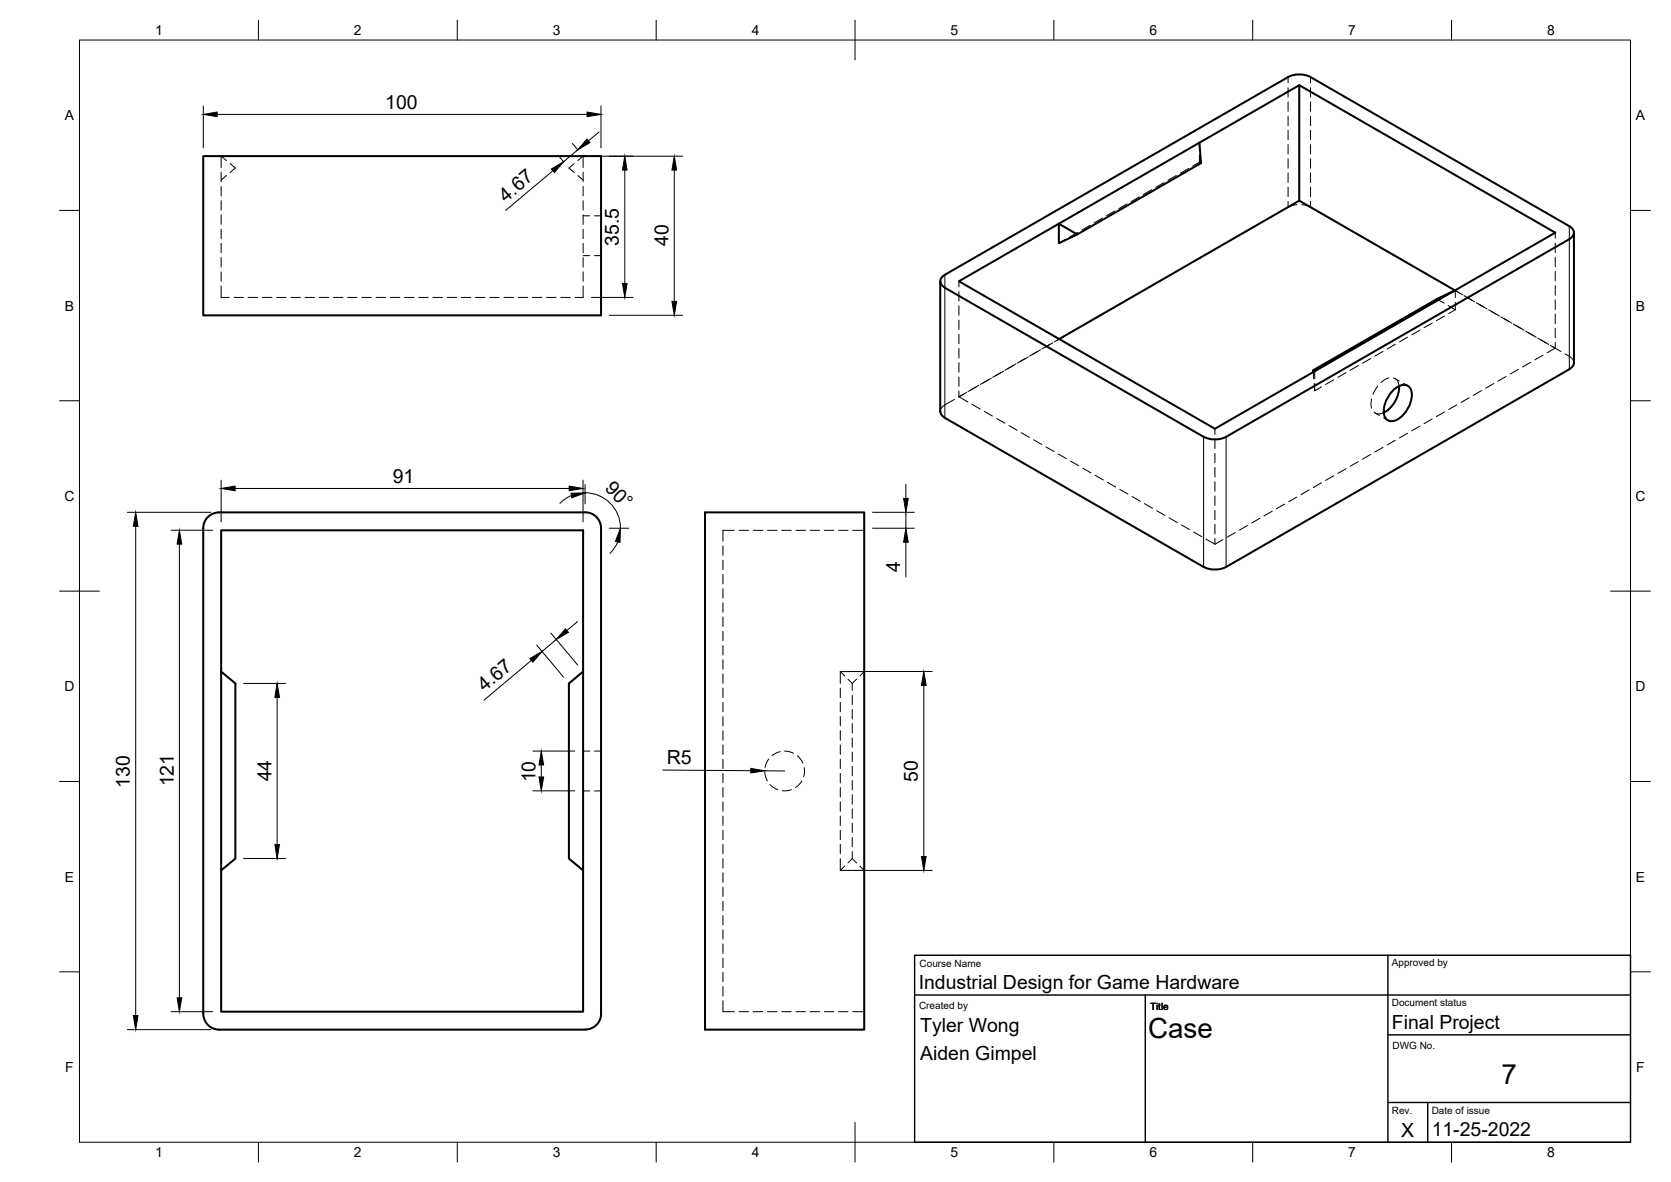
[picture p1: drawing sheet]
<svg xmlns="http://www.w3.org/2000/svg" width="420mm" height="297mm" viewBox="0 0 420 297" stroke-linecap="round" stroke-linejoin="round" font-family="sans-serif">
<!-- layer: Hidden -->
<g fill="none" stroke="#000" stroke-width=".25">
<path d="M301.6 35.9v1.8M301.6 38.9v1.9M55.6 43.3v2.4M55.6 46.9v2.3M55.6 50.4v2.4M55.6 54v2.4M55.6 57.6v2.4M56.9 40.4l-1.3-1.2v2.9M56.9 44.1l-1.3 1.1M57.8 41.1l1.4 1.1-1.4 1.2M144.4 41.1l-1.4 1.1 1.4 1.2M145.3 40.4l1.3-1.2v2.9"/>
<path d="M145.3 44.1l1.3 1.1M146.6 43.3v2.4M146.6 46.9v2.3M146.6 50.4v2.4M146.6 54v2.4M146.6 57.6v2.4M146.6 54.2h1.7M149.5 54.2h1.6M271 58.4l-2.1 1.2M274.1 56.6l-2.1 1.2M277.2 54.8l-2.1 1.2M280.3 53l-2.1 1.2"/>
<path d="M283.4 51.3l-2.1 1.1M286.5 49.5l-2.1 1.2M289.6 47.7l-2.1 1.2M292.7 45.9l-2.1 1.2M295.8 44.1l-2.1 1.2M298.9 42.3l-2.1 1.2M301.6 40.8l.4 .2M301.6 40.8l-1.7 .9M311.2 59.4l-2.1 1.2M314.3 57.6l-2.1 1.2M317.4 55.8l-2.1 1.2M320.4 54l-2 1.2"/>
<path d="M326.1 51.4l-1.8 .5-2.8 1.6M327.3 51.4l1.3 .3 2 1M331.6 53.3l2.1 1.2M334.7 55.1l2.1 1.1M337.8 56.8l2.1 1.2M340.9 58.6l2.1 1.2M391.1 58.5v1.4M55.6 71.9v2.8h2M55.6 61.2v2.3M55.6 64.7v2.4M55.6 68.3v2.4M58.8 74.7h2.4"/>
<path d="M62.4 74.7h2.4M66 74.7h2.4M69.6 74.7h2.3M73.1 74.7h2.4M76.7 74.7h2.4M80.3 74.7h2.4M83.8 74.7h2.4M87.4 74.7h2.4M91 74.7h2.4M94.6 74.7h2.3M98.1 74.7h2.4M101.7 74.7h2.4"/>
<path d="M105.3 74.7h2.4M108.9 74.7h2.3M112.4 74.7h2.4M116 74.7h2.4M119.6 74.7h2.4M123.1 74.7h2.4M126.7 74.7h2.4M130.3 74.7h2.4M133.9 74.7h2.3M137.4 74.7h2.4M141 74.7h2.4M146.6 61.2v2.3"/>
<path d="M146.6 64.7v2.4M146.6 68.3v2.4M146.6 71.9v2.8h-2M146.6 64.2h1.7M149.5 64.2h1.6M241.1 70.7v1.4M241.1 73.3v2.4M241.1 76.9v2.3M267.9 60.2l-1.7 .9M277.1 79l-2.1 1.2M280.2 77.2l-2 1.2M283.3 75.4l-2.1 1.2"/>
<path d="M286.4 73.6l-2.1 1.2M289.5 71.9l-2.1 1.2M292.6 70.1l-2.1 1.2M295.7 68.3l-2.1 1.2M298.8 66.5l-2.1 1.2M301.9 64.7l-2.1 1.2M305 63l-2.1 1.1M308.1 61.2l-2.1 1.2M344 60.4l2.1 1.2M347.1 62.2l2 1.2M350.2 64l2.1 1.2M353.3 65.8l2 1.2"/>
<path d="M356.4 67.5l2 1.2M359.5 69.3l2 1.2M361.3 75.1l1.8 1.1M362.6 71.1l2 1.2M363.2 79.4l-2 1.2M364.1 76.8l1.8 1M365.7 72.9l2 1.2M365.8 73l1.3 .7M365.9 72.9v1.9M365.9 76v1.8M365.9 77.8l-1.6 1M368.1 74.3l2.1 1.2"/>
<path d="M368.8 74.7l2 1.2M371.2 76.1l2.7 1.5M374.3 77.9l2.1 1.1M374.9 78.2l2.1 1.2M377.4 79.6l2.7 1.6M391.1 61.1v2.3M391.1 64.7v2.3M391.1 68.2v2.4M391.1 71.8v2.4M391.1 75.4v2.4M391.1 78.9v2.4M241.1 99.7l2.3 1.3"/>
<path d="M241.1 80.4v2.4M241.1 84v2.4M241.1 87.6v2.4M241.1 91.2v2.3M241.1 94.7v2.4M241.1 98.3v1.4M242.4 99l-1.3 .7M243.1 98.6l-2.1 1.2M245.5 97.2l-2.1 1.2M246.1 96.8l-2 1.2M248.6 95.4l-2.1 1.2M249.3 95l-2.1 1.2"/>
<path d="M251.7 93.6l-2.1 1.2M252.3 93.3l-2 1.2M254.8 91.8l-2.1 1.3M255.4 91.5l-2 1.2M257.9 90.1l-2.1 1.2M258.5 89.7l-2 1.2M260.9 88.3l-2 1.2M261.6 87.9l-2 1.2M264 86.5l-2 1.2M264.7 86.1l-2 1.2M266.3 85.2l-1.2 .7M267.8 84.3l-2 1.2"/>
<path d="M270.9 82.6l-2 1.1M274 80.8l-2.1 1.2M330.2 93.5l.1 1.8M330.4 96.4l.2 1.8M330.6 96.3v1.9l1.7-1M330.6 93.3v1.9M335.4 95.4l-2.1 1.2M338.5 93.6l-2.1 1.2M341.5 91.9l-2 1.2M344.7 90.1l-2.1 1.2M346.4 97l-1.2 2.1M347.7 88.3l-2 1.2"/>
<path d="M349.2 95l-1.2 .5-.8 .6M350.4 95l1 .7 .4 1.3M350.8 95.1l1 .6M350.8 86.5l-2 1.2M352.9 96.3l1 .7M353.9 84.7l-2 1.2M357 83l-2 1.1M360.1 81.2l-2 1.2M369.4 100l-2.1 1.1M372.5 98.2l-2.1 1.2M375.6 96.4l-2.1 1.2M378.7 94.6l-2.1 1.2"/>
<path d="M380.5 81.4l2.1 1.2M381.1 81.8l2.1 1.2M381.8 92.8l-2.1 1.2M383.6 83.2l2.7 1.6M384.9 91l-2.1 1.2M386.7 85l2 1.2M387.3 85.4l2.1 1.2M388 89.2l-2.1 1.2M389.8 86.8l1.3 .7M390.4 87.2l2.1 1.1M391.1 82.5v2.4M391.1 86.1v1.4"/>
<path d="M391.1 87.5l-2.1 1.2M393.5 88.9l1.7 1.1 .6 1.2M240 100.4l-2.8 1.6-.5 .5-.3 .9M244.4 101.6l2.1 1.2M247.5 103.4l2.1 1.2M250.6 105.2l2.1 1.1M253.7 106.9l2.1 1.2M256.8 108.7l2 1.2M259.9 110.5l2 1.2M263 112.3l2 1.2M266.1 114.1l2 1.2M269.2 115.9l2 1.2"/>
<path d="M272.3 117.7l2 1.1M275.4 119.4l2 1.2M305.5 107.7v1.5M305.5 110.3v2.4M305.5 113.9v2.4M305.5 117.5v2.4M335.4 119.6l-2.1 1.1M338.5 117.8l-2.1 1.2M341.5 116l-2 1.2M344.7 114.2l-2.1 1.2M344.9 100.2l-.2 1.5 .2 .9M345.5 103.6l1.1 .4 1.3-.3"/>
<path d="M345.8 103.8l1 .6M347.7 112.4l-2 1.2M347.9 105l1.1 .6M350.8 110.6l-2 1.2M353.9 108.9l-2 1.2M357 107.1l-2 1.2M360.1 105.3l-2 1.2M363.2 103.5l-2 1.2M366.3 101.7l-2 1.2M181.8 137.2v2.4M184.6 133.3h-2.8v2.7M185.8 133.3h2.4"/>
<path d="M189.4 133.3h2.4M193 133.3h2.4M196.6 133.3h2.3M200.1 133.3h2.4M203.7 133.3h2.4M207.3 133.3h2.4M210.9 133.3h2.3M214.4 133.3h2.9M278.4 121.2l2.1 1.2M281.6 123l2 1.2M284.6 124.8l2.1 1.2M287.7 126.6l2.1 1.1"/>
<path d="M290.8 128.3l2.1 1.2M293.9 130.1l2.1 1.2M297 131.9l2.1 1.2M300.1 133.7l2.1 1.2M303.2 135.5l2.3 1.3M305.5 121.1v2.4M305.5 124.6v2.4M305.5 128.2v2.4M305.5 131.8v2.4M305.5 135.3v1.5M307.5 135.6l-2 1.2M310.6 133.8l-2.1 1.2"/>
<path d="M313.7 132l-2.1 1.2M316.8 130.2l-2.1 1.2M319.9 128.5l-2.1 1.2M323 126.7l-2.1 1.2M326.1 124.9l-2.1 1.2M329.2 123.1l-2.1 1.2M332.3 121.3l-2.1 1.2M181.8 140.8v2.4M181.8 144.3v2.4M181.8 147.9v2.4M181.8 151.5v2.4M181.8 155.1v2.3"/>
<path d="M181.8 158.6v2.4M181.8 162.2v2.4M181.8 165.8v2.4M181.8 169.4v2.3M181.8 172.9v2.4M181.8 176.5v2.4M211.3 168.8l1.1 1M211.3 168.8h2.4M211.3 168.8v2.9M211.3 172.9v2.4M211.3 176.5v2.4M213.2 170.7l1.1 1.1"/>
<path d="M214.3 171.8v1.7M214.3 174.7v2.4M214.3 178.3v2.4M214.9 168.8h2.4l-1.1 1M215.4 170.7l-1.1 1.1M146.6 198.8h1.7M146.6 188.8h1.7M149.5 198.8h1.6M149.5 188.8h1.6M181.8 180.1v2.3M181.8 183.6v2.4M181.8 187.2v2.4"/>
<path d="M181.8 190.8v2.4M181.8 194.4v2.3M181.8 197.9v2.4M192.3 194l.1 .9 .6 1.3M193.3 190.8l-.6 .9-.3 1.2M193.6 197.2l2 1.2M196.2 188.9l-1.4 .5-.7 .5M197.3 188.8l1.2 .1 1 .4M199 198.4l-1.4 .3h-.9M200.5 189.9l.7 .7 .7 1.2M201.6 196.3l-1.6 1.6M202.2 192.9l.1 1.3-.2 1"/>
<path d="M211.3 180.1v2.3M211.3 183.6v2.4M211.3 187.2v2.4M211.3 190.8v2.4M211.3 194.4v2.3M211.3 197.9v2.4M214.3 181.8v2.4M214.3 185.4v2.4M214.3 189v2.4M214.3 192.6v2.4M214.3 196.1v2.4M214.3 199.7v2.4"/>
<path d="M181.8 201.5v2.4M181.8 205.1v2.3M181.8 208.6v2.4M181.8 212.2v2.4M181.8 215.8v2.4M181.8 219.4v2.3M211.3 218.7h2.4M211.3 201.5v2.4M211.3 205.1v2.3M211.3 208.6v2.4M211.3 212.2v2.4M211.3 215.8v2.9"/>
<path d="M212.4 217.7l-1.1 1M214.3 215.8l1.1 1M214.3 203.3v2.4M214.3 206.8v2.4M214.3 210.4v2.4M214.3 214v1.8M214.3 215.8l-1.1 1M216.2 217.7l1.1 1h-2.4M181.8 222.9v2.4M181.8 226.5v2.4M181.8 230.1v2.3M181.8 233.6v2.4"/>
<path d="M181.8 237.2v2.4M181.8 251.5v2.7h2.8M181.8 240.8v2.4M181.8 244.4v2.3M181.8 247.9v2.4M185.8 254.2h2.4M189.4 254.2h2.4M193 254.2h2.4M196.6 254.2h2.3M200.1 254.2h2.4M203.7 254.2h2.4M207.3 254.2h2.4"/>
<path d="M210.9 254.2h2.3M214.4 254.2h2.9"/>
</g>
<!-- layer: Visible -->
<g fill="none" stroke="#000" stroke-width=".51">
<path d="M51.1 39.2h100v40.1h-100zM301.6 35.9l25.1-14.5v29M326.7 21.4l64.4 37.1-25.2 14.4M266.2 56.2l35.4-20.3 .4 5.1-31.1 17.9zM270.9 58.9l-4.7 2.2v-4.9l-25.1 14.5 64.4 37 25.1-14.4M326.7 50.4l-60.4 34.8M326.7 50.4l39.1 22.6M395.8 58.5v32.7l-.5 1-.7 .6-86.3 49.7M236.4 70.7v32.7l.2 .7 1 .9M237.6 69.1l86.3-49.7a6.2 6.2 0 0 1 5.6 0l65.1 37.4a1.72 1.72 0 0 1 1.1 1.7 1.72 1.72 0 0 1-1.1 1.6l-86.3 49.7M237.6 72.3l65.1 37.5a6.3 6.3 0 0 0 5.6 0M237.6 69a1.72 1.72 0 0 0-1.2 1.7 1.72 1.72 0 0 0 1.2 1.6"/>
<path d="M330.2 93.1l31.1-18 4.6-2.2-35.3 20.4zM330.2 93.1v.4M350.2 98.2a3.3 3.3 0 0 1 3.8-1.3 3.3 3.3 0 0 1 .8 3.9 6.9 6.9 0 0 1-4.7 5 2.1 2.1 0 0 1-2.2-2.5l.5-2.3 .8-1.5zM351.8 97a7.6 7.6 0 0 1-3.9 6.7M237.6 105l65 37.5M55.1 128.8l92-.1a4 4 0 0 1 4 4.1v121.9M55.1 128.8a4 4 0 0 0-4 4v121.9M177.3 128.8h40v129.9h-40zM302.7 142.5a6.3 6.3 0 0 0 5.6 0M55.6 168.8l3.6 3v44l-3.6 2.9zM55.6 168.8v-35.5h91v85.4l-3.6-2.9v-44l3.6-3M55.6 218.7v35.5h91v-35.5"/>
<path d="M51.1 254.7a4 4 0 0 0 4 4M151.2 254.7a4 4 0 0 1-4.1 4h-92"/>
</g>
<!-- layer: Visible Narrow -->
<path d="M237.6 72.3v32.7M394.6 60.1v32.7M302.6 109.8v32.7M308.3 109.8v32.7" fill="none" stroke="#000" stroke-width=".25"/>
<!-- layer: Hidden Narrow -->
<g fill="none" stroke="#000" stroke-width=".25">
<path d="M323.9 19.4v1.4M329.5 19.4v1.4M323.9 22v2.4M323.9 25.6v2.4M323.9 29.2v2.4M323.9 32.8v2.3M323.9 36.3v2.4M323.9 39.9v2.4M329.5 22v2.4M329.5 25.6v2.4M329.5 29.2v2.4M329.5 32.8v2.3"/>
<path d="M329.5 36.3v2.4M329.5 39.9v2.4M323.9 43.5v2.4M323.9 47v2.4M323.9 50.6v1.5M329.5 43.5v2.4M329.5 47v2.4M329.5 50.6v1.5M394.6 56.8v3.3M237.6 69.1v3.2"/>
</g>
<!-- layer: BORDER -->
<g fill="none" stroke="#000" stroke-width=".25">
<path d="M20 10.1h390v276.9h-390zM65 5.1v5M115 5.1v5M165 5.1v5M215 5.1v10M265 5.1v5M315 5.1v5M365 5.1v5M15 52.9h5M410 52.9h5M15 100.7h5M410 100.7h5"/>
<path d="M15 148.6h10M405 148.6h10M15 196.4h5M410 196.4h5M15 244.2h5M410 244.2h5M65 287v5M115 287v5M165 287v5M215 282.1v9.9M265 287v5M315 287v5"/>
<path d="M365 287v5"/>
</g>
<!-- layer: TITLEBLOCK -->
<path d="M230 240.1h180v46.9h-180zM230 250h180M288 250v37M349 240.1v46.9M349 277.1h61M349 260.1h61M359 277.1v9.9" fill="none" stroke="#000" stroke-width=".36"/>
<!-- layer: FD_Dimensions -->
<g fill="none" stroke="#000" stroke-width=".25">
<path d="M51.1 26.6v10.6M54.6 28.8h93M140.4 39l1.3 1.6M143.9 36.1l1.4 1.5-3.6 3M148.7 39.3h22.9M150.6 33.2l-2.6 2.2M151.1 26.6v10.6M139 42.9l-11.9 10M157.1 42.7v28.5M169.5 42.7v33M148.7 74.7h10.5M153.2 79.2h18.4"/>
<path d="M32 128.7h21M34.1 132.3v122.9M43 133.3h10.5M45.1 136.7v114M55.6 120.7v10.5M59.1 122.8h84M143.7 124.5l-1.6 .9-1.3 1.1M146.6 120.7v10.5M147.1 121.8v4.8M147.1 123.8a8.9 8.9 0 0 1 8.9 8.9M153.2 132.7h4.9M155.3 136.2l-.8 1.5-1.1 1.4"/>
<path d="M219.4 132.7h10.5M219.4 128.7h10.5M227.8 121.7v3.6M227.8 128.7v4M227.8 136.3v8.7M138.5 159.1l6.8 8M145.2 156.2l-2.7 2.3M61.3 171.8h10.5M69.7 175.2v37M133.6 166l-11.9 9.9M134.9 162.1l6.8 8M139.9 160.7l-3.6 3"/>
<path d="M213.4 168.7h21M232.3 172.2v43.1M134 188.8h10.5M134 198.7h10.5M136.1 192.2v3M166.6 193.5l22.2 .2M192.3 193.7h5M61.3 215.7h10.5M213.4 218.7h21M32 258.7h21M43 254.2h10.5"/>
</g>
<g fill="#000" stroke="#000" stroke-width=".25">
<path d="M51.1 28.8l3.5-.6v1.1zM147.6 35l.7 .8-3 1.9zM147.6 28.2l3.5 .6-3.5 .5zM138.6 42.5l3.1-1.9-2.3 2.8zM157.1 39.3l.6 3.4h-1.2zM169.5 39.3l.6 3.4h-1.1zM156.5 71.2h1.2l-.6 3.5zM169 75.7h1.1l-.6 3.5zM34.1 128.7l.6 3.6h-1.2zM45.1 133.3l.6 3.4h-1.2zM55.6 122.8l3.5-.6v1.1zM143.1 122.2l3.5 .6-3.5 .5z"/>
<path d="M143.6 124l3.5-.1-3.3 1.2zM156 132.7l-.1 3.6-1.2-.2zM227.2 125.3h1.2l-.6 3.4zM227.8 132.7l.6 3.6h-1.2zM142.2 158l.7 .9-3 1.8zM69.7 171.8l.6 3.4h-1.2zM133.2 165.5l3.1-1.8-2.3 2.7zM232.3 168.7l.6 3.5h-1.2zM136.1 188.8l.6 3.4h-1.2zM135.5 195.2h1.2l-.6 3.5zM188.8 193.1l3.5 .6-3.5 .6zM69.1 212.2h1.2l-.6 3.5z"/>
<path d="M231.7 215.3h1.2l-.6 3.4zM33.5 255.2h1.2l-.6 3.5zM44.5 250.7h1.2l-.6 3.5z"/>
</g>
<g font-size="7">
<text x="288.7" y="261">Case</text>
<text x="377.5" y="272.3">7</text>
</g>
<g font-size="4.9">
<text x="96.9" y="27.3">100</text>
<text x="127.2" y="50.9" transform="rotate(-40 127.2 50.9)">4.67</text>
<text x="155.6" y="61.8" transform="rotate(-90 155.6 61.8)">35.5</text>
<text x="168.1" y="61.9" transform="rotate(-90 168.1 61.9)">40</text>
<text x="98.7" y="121.3">91</text>
<text x="151.9" y="122.9" transform="rotate(45 151.9 122.9)">90°</text>
<text x="226.4" y="143.6" transform="rotate(-90 226.4 143.6)">4</text>
<text x="121.8" y="174" transform="rotate(-40 121.8 174)">4.67</text>
<text x="32.7" y="198" transform="rotate(-90 32.7 198)">130</text>
<text x="43.7" y="197.6" transform="rotate(-90 43.7 197.6)">121</text>
<text x="68.3" y="196.4" transform="rotate(-90 68.3 196.4)">44</text>
<text x="134.6" y="196.6" transform="rotate(-90 134.6 196.6)">10</text>
<text x="167.7" y="192.1" transform="rotate(1 167.7 192.1)">R5</text>
<text x="230.8" y="196.5" transform="rotate(-90 230.8 196.5)">50</text>
<text x="231" y="248.5">Industrial Design for Game Hardware</text>
<text x="231.4" y="259.3">Tyler Wong</text>
<text x="350" y="258.6">Final Project</text>
<text x="231.4" y="266.3">Aiden Gimpel</text>
<text x="352.3" y="285.7">X</text>
<text x="360" y="285.5">11-25-2022</text>
</g>
<g font-size="3.5">
<text x="39" y="8.8">1</text>
<text x="89" y="8.8">2</text>
<text x="139" y="8.8">3</text>
<text x="189" y="8.8">4</text>
<text x="239" y="8.8">5</text>
<text x="289" y="8.8">6</text>
<text x="339" y="8.8">7</text>
<text x="389" y="8.8">8</text>
<text x="16.3" y="30.2">A</text>
<text x="411.3" y="30.2">A</text>
<text x="16.3" y="78">B</text>
<text x="411.3" y="78">B</text>
<text x="16.2" y="125.9">C</text>
<text x="411.2" y="125.9">C</text>
<text x="16.2" y="173.7">D</text>
<text x="411.2" y="173.7">D</text>
<text x="16.3" y="221.6">E</text>
<text x="411.3" y="221.6">E</text>
<text x="16.4" y="269.4">F</text>
<text x="411.4" y="269.4">F</text>
<text x="39" y="290.8">1</text>
<text x="89" y="290.8">2</text>
<text x="139" y="290.8">3</text>
<text x="189" y="290.8">4</text>
<text x="239" y="290.8">5</text>
<text x="289" y="290.8">6</text>
<text x="339" y="290.8">7</text>
<text x="389" y="290.8">8</text>
</g>
<g font-size="2.5">
<text x="231.2" y="242.9">Course Name</text>
<text x="350" y="242.9">Approved by</text>
<text x="231.1" y="253.7">Created by</text>
<text x="289.2" y="253.7">Title</text>
<text x="350" y="252.8">Document status</text>
<text x="350.1" y="263.7">DWG No.</text>
<text x="350" y="279.9">Rev.</text>
<text x="360" y="279.9">Date of issue</text>
</g>
</svg>
